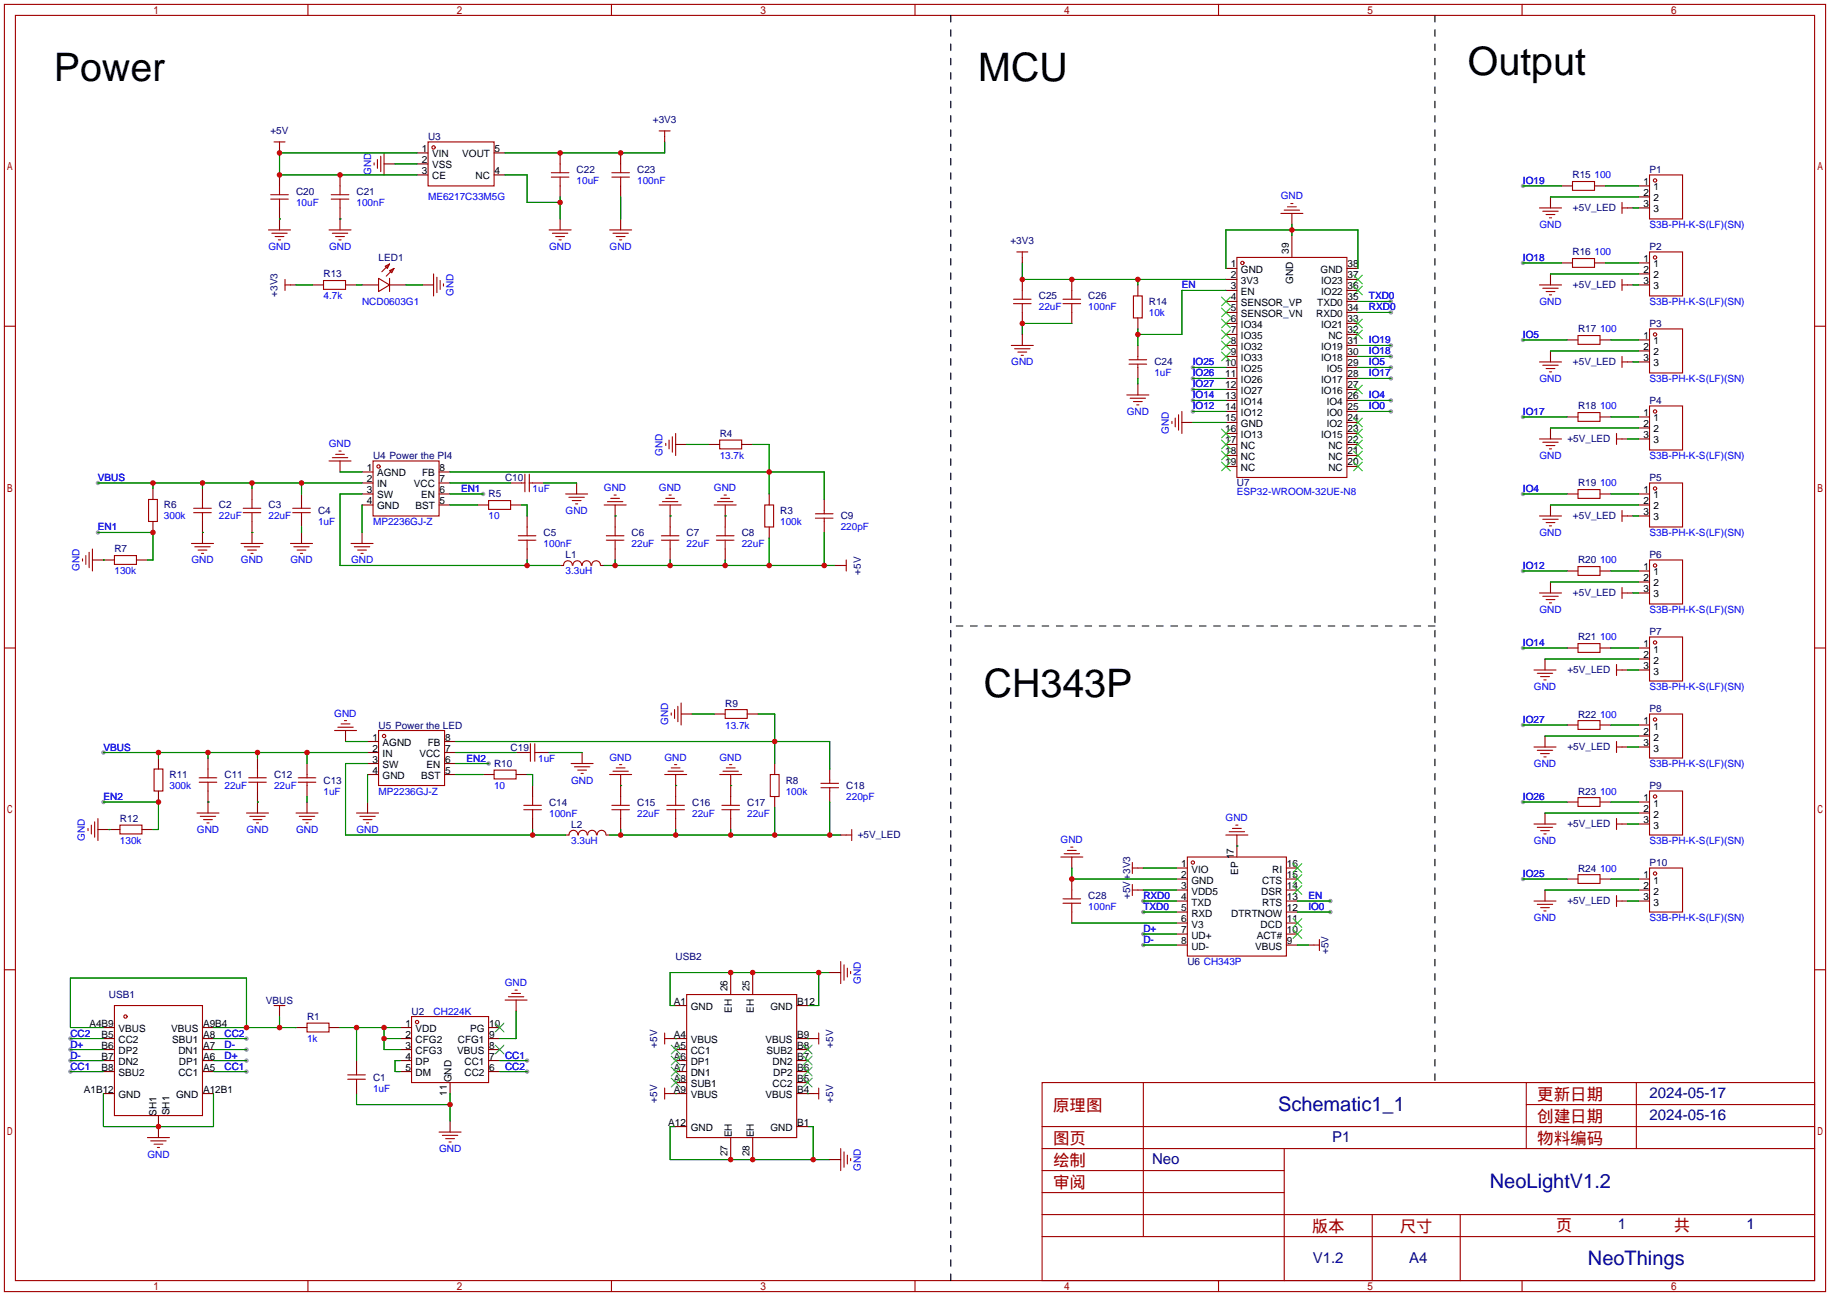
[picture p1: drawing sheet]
<svg xmlns="http://www.w3.org/2000/svg" width="422mm" height="299mm" viewBox="0 0 422 299" stroke-linecap="round" stroke-linejoin="round" font-family="sans-serif">
<g fill="#999">
<circle cx="56.9" cy="247.4" r=".51"/>
<circle cx="16.3" cy="239.8" r=".51"/>
<circle cx="16.3" cy="247.4" r=".51"/>
<circle cx="121.7" cy="244.9" r=".51"/>
<circle cx="121.7" cy="247.4" r=".51"/>
<circle cx="56.9" cy="239.8" r=".51"/>
<circle cx="22.6" cy="122.9" r=".51"/>
<circle cx="111.5" cy="114" r=".51"/>
<circle cx="22.6" cy="111.5" r=".51"/>
<circle cx="23.9" cy="185.2" r=".51"/>
<circle cx="112.8" cy="176.3" r=".51"/>
<circle cx="23.9" cy="173.7" r=".51"/>
<circle cx="351.5" cy="42.9" r=".51"/>
<circle cx="351.5" cy="60.7" r=".51"/>
<circle cx="351.5" cy="78.5" r=".51"/>
<circle cx="351.5" cy="96.3" r=".51"/>
<circle cx="351.5" cy="114" r=".51"/>
<circle cx="351.5" cy="131.8" r=".51"/>
<circle cx="351.5" cy="149.6" r=".51"/>
<circle cx="351.5" cy="167.4" r=".51"/>
<circle cx="351.5" cy="185.2" r=".51"/>
<circle cx="351.5" cy="202.9" r=".51"/>
<circle cx="56.9" cy="242.3" r=".51"/>
<circle cx="56.9" cy="244.9" r=".51"/>
<circle cx="16.3" cy="242.3" r=".51"/>
<circle cx="16.3" cy="244.9" r=".51"/>
<circle cx="263.9" cy="215.6" r=".51"/>
<circle cx="263.9" cy="218.2" r=".51"/>
<circle cx="263.9" cy="208" r=".51"/>
<circle cx="263.9" cy="210.6" r=".51"/>
<circle cx="307.1" cy="208" r=".51"/>
<circle cx="307.1" cy="210.6" r=".51"/>
<circle cx="321.1" cy="69.6" r=".51"/>
<circle cx="321.1" cy="72.1" r=".51"/>
<circle cx="275.3" cy="84.8" r=".51"/>
<circle cx="275.3" cy="87.4" r=".51"/>
<circle cx="275.3" cy="89.9" r=".51"/>
<circle cx="275.3" cy="92.5" r=".51"/>
<circle cx="275.3" cy="95" r=".51"/>
<circle cx="321.1" cy="82.3" r=".51"/>
<circle cx="321.1" cy="79.8" r=".51"/>
<circle cx="321.1" cy="84.8" r=".51"/>
<circle cx="321.1" cy="87.4" r=".51"/>
<circle cx="321.1" cy="92.5" r=".51"/>
<circle cx="321.1" cy="95" r=".51"/>
</g>
<g fill="none" stroke="#a10000" stroke-width=".25">
<path d="M1 1h420.4v297.2h-420.4zM3.6 3.6h415.2v292.1h-415.2zM71.1 1v2.6M141.1 1v2.6M211.2 1v2.6M281.3 1v2.6M351.3 1v2.6M63.2 32.8h2.6M64.5 32.8v1.2M86.4 37.6v.5M87.1 36.8v2.1M87.9 36.1v3.5"/>
<path d="M88.6 35.3v5.1M98.8 32.8h15.2v10.1h-15.2zM127.3 39.9h4M129.3 37.8v2.1M141.2 39.9h4.1M143.3 37.8v2.1M152.1 30.2h2.6M153.4 30.2v1.3M62 53.1h5.1M62.5 46h4M62.5 45h4M62.7 53.8h3.6"/>
<path d="M63.5 54.6h2M64.3 55.4h.5M64.5 42.9v2.1M64.5 46v2M75.9 53.1h5.1M76.5 46h4M76.5 45h4M76.7 53.8h3.6M77.5 54.6h2M78.2 55.4h.5M78.5 42.9v2.1M78.5 46v2"/>
<path d="M126.7 53.1h5.1M127.3 40.9h4M127.5 53.8h3.6M128.3 54.6h2M129 55.4h.5M129.3 40.9v2M140.7 53.1h5.1M141.2 40.9h4.1M141.5 53.8h3.5M142.2 54.6h2.1M143 55.4h.5M143.3 40.9v2"/>
<path d="M234.7 58.2h2.5M236 58.2v1.2M285.5 59.4h25.4v50.8h-25.4zM295.7 49.3h5M296.4 48.5h3.6M297.2 47.8h2M297.9 47h.5M355.3 48h5.1M356.1 48.8h3.6M356.9 49.5h2M357.6 50.3h.5M363 41.9h5v2h-5z"/>
<path d="M363 59.7h5v2h-5zM374.4 48h1.3M374.4 46.7v2.6M380.7 40.4h7.7v10.1h-7.7zM380.7 58.2h7.7v10.1h-7.7zM1 75.3h2.6M65.8 64.5v2.6M65.8 65.8h1.3M74.7 64.8h5.1v2h-5.1zM87.4 64.3l2.5 1.5-2.5 1.5zM88.9 61.5l1-.5-.5 1zM89.9 62.5l1-.5-.5 1z"/>
<path d="M89.9 61l-1.8 1.7M89.9 64.3v3M90.9 62l-1.7 1.8M100.1 63.2v5.1M100.8 64v3.6M101.6 64.8v2M102.4 65.5v.5M233.4 79.8h5.1M233.9 70.1h4.1M233.9 69.1h4.1M236 67.1v2M236 70.1v2"/>
<path d="M245.4 70.1h4M245.4 69.1h4M247.4 67.1v2M247.4 70.1v2M261.6 68.3h2.1v5.1h-2.1zM355.3 65.8h5.1M356.1 66.5h3.6M356.9 67.3h2M357.6 68.1h.5M364.2 77.5h5.1v2h-5.1zM374.4 65.8h1.3M374.4 64.5v2.6"/>
<path d="M380.7 75.9h7.7v10.2h-7.7zM418.8 75.3h2.6M234.2 80.5h3.5M234.9 81.3h2.1M235.7 82h.5M260.1 91.2h5.1M260.6 84.1h4.1M260.6 83.1h4.1M260.9 91.9h3.5M261.6 92.7h2.1M262.4 93.5h.5M262.6 82.3v.8"/>
<path d="M262.6 84.1v.7M270.5 97.3v.5M271.3 96.5v2.1M272 95.8v3.5M272.8 95v5.1M355.3 83.6h5.1M356.1 84.3h3.6M356.9 85.1h2M357.6 85.9h.5M364.2 95.2h5.1v2.1h-5.1zM374.4 83.6h1.3M374.4 82.3v2.5"/>
<path d="M380.7 93.7h7.7v10.2h-7.7zM34.3 115.3h2v5.1h-2zM44.7 118.4h4.1M44.7 117.3h4.1M46.7 115.3v2M46.7 118.4v2M56.1 118.4h4.1M56.1 117.3h4.1M58.2 115.3v2M58.2 118.4v2M67.6 118.4h4M67.6 117.3h4"/>
<path d="M69.6 116.6v.7M69.6 118.4v.7M75.9 106.4h5.1M76.7 105.7h3.6M77.5 104.9h2M78.2 104.1h.5M86.1 106.4h15.2v12.7h-15.2zM112.8 115.6h5.1v2h-5.1zM120.4 111.5h.8M121.2 109.5v4M122.2 109.5v4M122.2 111.5h.7"/>
<path d="M130.6 114h5M131.3 114.8h3.6M132.1 115.6h2M132.8 116.3h.5M139.4 116.6h5.1M140.2 115.8h3.6M141 115.1h2M141.7 114.3h.5M152.1 116.6h5.1M152.9 115.8h3.6M153.7 115.1h2M153.7 102.4v.5"/>
<path d="M154.4 114.3h.5M154.4 101.6v2M155.2 100.8v3.6M156 100.1v5.1M164.8 116.6h5.1M165.6 115.8h3.6M166.1 101.6h5.1v2h-5.1zM166.4 115.1h2M167.1 114.3h.5M176.5 116.6h2.1v5.1h-2.1zM188.2 119.6h4.1M188.2 118.6h4.1"/>
<path d="M190.2 117.9v.7M190.2 119.6v.8M355.3 101.3h5.1M355.3 119.1h5.1M356.1 102.1h3.6M356.1 119.9h3.6M356.9 102.9h2M357.6 103.6h.5M364.2 113h5.1v2.1h-5.1zM373.1 101.3h1.3M373.1 100.1v2.5M374.4 119.1h1.3"/>
<path d="M374.4 117.9v2.5M380.7 111.5h7.7v10.2h-7.7zM19 129v.5M19.8 128.3v2M20.6 127.5v3.6M21.3 126.7v5.1M26.4 128.3h5.1v2h-5.1zM44.2 125.5h5.1M45 126.2h3.5M45.7 127h2.1M46.5 127.8h.5M55.6 125.5h5.1"/>
<path d="M56.4 126.2h3.5M57.1 127h2.1M57.9 127.8h.5M67.1 125.5h5M67.8 126.2h3.6M68.6 127h2M69.3 127.8h.5M81 125.5h5.1M81.8 126.2h3.5M82.5 127h2.1M83.3 127.8h.5M119.6 124.7h4.1"/>
<path d="M119.6 123.7h4.1M121.7 121.7v2M121.7 124.7v2M130.1 130.5a1.01 1.01 0 0 1 1-1 1.01 1.01 0 0 1 1 1M132.2 130.5a1.01 1.01 0 0 1 1-1 1.01 1.01 0 0 1 1.1 1M134.4 130.5a1.01 1.01 0 0 1 1-1 1.01 1.01 0 0 1 1 1M136.6 130.5a1.01 1.01 0 0 1 1-1 1.01 1.01 0 0 1 1 1M140 124.7h4M140 123.7h4M142 121.7v2M142 124.7v2M152.7 124.7h4"/>
<path d="M152.7 123.7h4M154.7 121.7v2M154.7 124.7v2M165.4 124.7h4M165.4 123.7h4M167.4 121.7v2M167.4 124.7v2M194.1 130.6h1.2M195.3 129.3v2.5M355.3 136.9h5.1M356.1 137.7h3.6M356.9 120.6h2"/>
<path d="M356.9 138.4h2M357.6 121.4h.5M357.6 139.2h.5M364.2 130.8h5.1v2h-5.1zM374.4 136.9h1.3M374.4 135.6v2.6M380.7 129.3h7.7v10.1h-7.7zM1 149.6h2.6M354.1 154.7h5.1M354.8 155.4h3.6M355.6 156.2h2M356.4 157h.5"/>
<path d="M364.2 148.6h5.1v2h-5.1zM373.1 154.7h1.3M373.1 153.4v2.6M380.7 147.1h7.7v10.1h-7.7zM418.8 149.6h2.6M35.6 177.5h2v5.1h-2zM46 179.6h4M48 177.5v2.1M57.4 179.6h4.1M59.4 177.5v2.1M68.8 179.6h4.1M70.9 178.8v.8"/>
<path d="M77.2 168.7h5.1M78 167.9h3.5M78.7 167.1h2.1M79.5 166.4h.5M87.4 168.7h15.2v12.7h-15.2zM114 177.8h5.1v2h-5.1zM121.7 173.7h.7M122.4 171.7v4.1M123.4 171.7v4.1M123.4 173.7h.8M131.8 176.3h5.1M132.6 177h3.5"/>
<path d="M133.3 177.8h2.1M134.1 178.6h.5M140.7 178.8h5.1M141.5 178.1h3.5M142.2 177.3h2.1M143 176.5h.5M153.4 178.8h5.1M154.2 178.1h3.5M154.9 177.3h2.1M154.9 164.6v.5M155.7 176.5h.5M155.7 163.8v2.1"/>
<path d="M156.5 163.1v3.5M157.2 162.3v5.1M166.1 178.8h5.1M166.9 178.1h3.5M167.4 163.8h5.1v2.1h-5.1zM167.6 177.3h2.1M168.4 176.5h.5M177.8 178.8h2v5.1h-2zM354.1 172.5h5.1M354.8 173.2h3.6M355.6 174h2M356.4 174.8h.5"/>
<path d="M364.2 166.4h5.1v2h-5.1zM373.1 172.5h1.3M373.1 171.2v2.5M380.7 164.8h7.7v10.2h-7.7zM20.3 191.3v.5M21.1 190.5v2M21.8 189.7v3.6M22.6 189v5.1M27.7 190.5h5.1v2h-5.1zM45.5 187.7h5M46 180.6h4M46.2 188.5h3.6"/>
<path d="M47 189.2h2M47.8 190h.5M48 180.6v2M56.9 187.7h5.1M57.4 180.6h4.1M57.7 188.5h3.5M58.4 189.2h2.1M59.2 190h.5M59.4 180.6v2M68.3 187.7h5.1M68.8 180.6h4.1M69.1 188.5h3.5"/>
<path d="M69.8 189.2h2.1M70.6 190h.5M70.9 180.6v.8M82.3 187.7h5.1M83.1 188.5h3.5M83.8 189.2h2.1M84.6 190h.5M120.9 186.9h4.1M120.9 185.9h4.1M122.9 183.9v2M122.9 186.9v2.1M131.3 192.8a1.01 1.01 0 0 1 1.1-1.1 1.01 1.01 0 0 1 1 1.1"/>
<path d="M133.5 192.8a1.01 1.01 0 0 1 1-1.1 1.01 1.01 0 0 1 1 1.1M135.7 192.8a1.01 1.01 0 0 1 1-1.1 1.01 1.01 0 0 1 1 1.1M137.8 192.8a1.01 1.01 0 0 1 1.1-1.1 1.01 1.01 0 0 1 1 1.1M141.2 186.9h4.1M141.2 185.9h4.1M143.3 183.9v2M143.3 186.9v2.1M153.9 186.9h4.1M153.9 185.9h4.1M156 183.9v2M156 186.9v2.1M166.6 186.9h4.1"/>
<path d="M166.6 185.9h4.1M168.7 183.9v2M168.7 186.9v2.1M189.5 181.9h4M189.5 180.8h4M191.5 180.1v.7M191.5 181.9v.7M195.3 192.8h1.3M196.6 191.5v2.6M244.9 197.9h5M245.6 197.1h3.6M246.4 196.3h2"/>
<path d="M247.1 195.6h.5M261.4 199.1v2.6M274.1 197.9h22.8v22.8h-22.8zM283 192.8h5M283.7 192h3.6M284.5 191.3h2M285.2 190.5h.6M354.1 190.2h5.1M354.8 191h3.6M355.6 191.8h2M356.4 192.5h.5M364.2 184.1h5.1v2.1h-5.1z"/>
<path d="M373.1 190.2h1.3M373.1 189v2.5M380.7 182.6h7.7v10.2h-7.7zM245.4 208.5h4M245.4 207.5h4M247.4 205.5v2M247.4 208.5v2.1M261.4 204.2v2.6M261.4 205.5h1.2M261.4 200.4h1.2M303.3 218.2h1.2M304.5 216.9v2.6"/>
<path d="M354.1 208h5.1M354.8 208.8h3.6M355.6 209.5h2M356.4 210.3h.5M364.2 201.9h5.1v2.1h-5.1zM373.1 208h1.3M373.1 206.8v2.5M380.7 200.4h7.7v10.2h-7.7zM1 223.9h2.6M26.4 232.2h20.3v25.4h-20.3zM63.2 232.2h2.6M64.5 232.2v1.2"/>
<path d="M70.9 236.2h5v2.1h-5zM95 234.7h17.8v15.2h-17.8zM116.6 230.9h5.1M117.3 230.1h3.6M118.1 229.4h2M118.9 228.6h.5M153.4 238.5v2.5M153.4 239.8h1.3M158.5 229.6h25.4v33h-25.4zM187.7 239.8h1.3M189 238.5v2.5M194.1 222v5.1"/>
<path d="M194.8 222.8v3.5M195.6 223.5v2.1M196.3 224.3v.5M418.8 223.9h2.6M80.3 248.2h4M80.3 249.2h4M82.3 247.4v.8M82.3 249.2v.7M153.4 251.2v2.5M153.4 252.5h1.3M187.7 252.5h1.3M189 251.2v2.5"/>
<path d="M240.5 249.9h178.3v45.8h-178.3zM263.9 249.9v35.6M352.3 249.9v15.3M352.3 255h66.5M377.7 249.9v15.3M34 262.6h5.1M34.8 263.4h3.6M35.6 264.2h2M36.3 264.9h.5M101.3 261.4h5.1M102.1 262.1h3.6M102.9 262.9h2"/>
<path d="M103.6 263.7h.5M194.1 265.2v5.1M194.8 265.9v3.6M195.6 266.7v2M196.3 267.5v.5M240.5 270.3h55.9M240.5 265.2h178.3M240.5 275.3h55.9M240.5 260.1h178.3M296.4 265.2v30.5M71.1 295.7v2.5M141.1 295.7v2.5"/>
<path d="M211.2 295.7v2.5M240.5 285.5h178.3M240.5 280.4h178.3M281.3 295.7v2.5M316.7 280.4v15.3M337.1 280.4v15.3M351.3 295.7v2.5"/>
<circle cx="100.1" cy="34" r=".38"/>
<circle cx="382" cy="59.4" r=".38"/>
<circle cx="382" cy="41.7" r=".38"/>
<circle cx="286.8" cy="60.7" r=".38"/>
<circle cx="382" cy="77.2" r=".38"/>
<circle cx="382" cy="95" r=".38"/>
<circle cx="87.4" cy="107.7" r=".38"/>
<circle cx="382" cy="112.8" r=".38"/>
<circle cx="382" cy="130.6" r=".38"/>
<circle cx="382" cy="148.3" r=".38"/>
<circle cx="88.6" cy="169.9" r=".38"/>
<circle cx="382" cy="166.1" r=".38"/>
<circle cx="275.3" cy="199.1" r=".38"/>
<circle cx="382" cy="183.9" r=".38"/>
<circle cx="382" cy="201.7" r=".38"/>
<circle cx="29" cy="234.7" r=".38"/>
<circle cx="96.3" cy="236" r=".38"/>
</g>
<g fill="none" stroke="#870000" stroke-width=".25">
<path d="M64.5 34v1.3M88.6 37.8h2.6M96.3 35.3h2.5M96.3 37.8h2.5M114 35.3h2.6M129.3 35.3v2.5M143.3 35.3v2.5M153.4 31.5v1.3M64.5 40.4v2.5M64.5 48v5.1M78.5 40.4v2.5M78.5 48v5.1"/>
<path d="M96.3 40.4h2.5M114 40.4h2.6M129.3 42.9v2.6M129.3 50.5v2.6M143.3 42.9v2.6M143.3 50.5v2.6M236 59.4v1.3M298.2 49.3v2.5M298.2 54.4v5M357.9 45.5v2.5M360.4 42.9h2.6M368 42.9h2.6"/>
<path d="M375.7 48h1.2M378.2 42.9h2.5M378.2 45.5h2.5M378.2 48h2.5M67.1 65.8h1.2M72.1 65.8h2.6M79.8 65.8h2.5M83.6 65.8h3.8M89.9 65.8h3.8M97.5 65.8h2.6M236 64.5v2.6M236 72.1v2.6"/>
<path d="M236 77.2v2.6M247.4 64.5v2.6M247.4 72.1v2.6M262.6 65.8v2.5M262.6 73.4v2.5M262.6 79.8v2.5M283 62h2.5M283 64.5h2.5M283 67.1h2.5M283 69.6h2.5M283 72.1h2.5M283 74.7h2.5"/>
<path d="M283 77.2h2.5M283 79.8h2.5M310.9 62h2.5M310.9 64.5h2.5M310.9 67.1h2.5M310.9 69.6h2.5M310.9 72.1h2.5M310.9 74.7h2.5M310.9 77.2h2.5M310.9 79.8h2.5M357.9 63.2v2.6M360.4 60.7h2.6"/>
<path d="M361.7 78.5h2.5M368 60.7h2.6M369.3 78.5h2.6M375.7 65.8h1.2M378.2 65.8h2.5M378.2 60.7h2.5M378.2 63.2h2.5M378.2 78.5h2.5M262.6 84.8v2.6M262.6 88.6v2.6M272.8 97.5h2.5M283 82.3h2.5"/>
<path d="M283 84.8h2.5M283 87.4h2.5M283 89.9h2.5M283 92.5h2.5M283 95h2.5M283 97.5h2.5M310.9 82.3h2.5M310.9 84.8h2.5M310.9 87.4h2.5M310.9 89.9h2.5M310.9 92.5h2.5M310.9 95h2.5"/>
<path d="M310.9 97.5h2.5M357.9 81v2.6M357.9 98.8v2.5M361.7 96.3h2.5M369.3 96.3h2.6M375.7 83.6h1.2M378.2 81h2.5M378.2 83.6h2.5M378.2 96.3h2.5M378.2 98.8h2.5M35.3 112.8v2.5M46.7 112.8v2.5"/>
<path d="M58.2 112.8v2.5M69.6 114v2.6M69.6 119.1v2.6M78.5 106.4v2.6M83.6 109h2.5M83.6 111.5h2.5M83.6 114h2.5M83.6 116.6h2.5M101.3 109h2.6M101.3 111.5h2.6M101.3 114h2.6M101.3 116.6h2.6"/>
<path d="M110.2 116.6h2.6M117.9 111.5h2.5M117.9 116.6h2.5M121.7 119.1v2.6M122.9 111.5h2.6M133.1 111.5v2.5M142 116.6v5.1M154.7 116.6v5.1M156 102.6h2.5M163.6 102.6h2.5M167.4 116.6v5.1M171.2 102.6h2.5"/>
<path d="M177.5 114v2.6M190.2 115.3v2.6M283 102.6h2.5M283 100.1h2.5M283 105.2h2.5M283 107.7h2.5M310.9 102.6h2.5M310.9 100.1h2.5M310.9 105.2h2.5M310.9 107.7h2.5M357.9 116.6v2.5M361.7 114h2.5"/>
<path d="M369.3 114h2.6M374.4 101.3h1.3M375.7 119.1h1.2M378.2 114h2.5M378.2 116.6h2.5M378.2 101.3h2.5M378.2 119.1h2.5M21.3 129.3h5.1M31.5 129.3h2.5M35.3 120.4v2.5M46.7 120.4v5.1M58.2 120.4v5.1"/>
<path d="M69.6 122.9v2.6M83.6 122.9v2.6M121.7 126.7v2.6M129.3 130.6h.7M138.7 130.6h.7M142 126.7v2.6M154.7 126.7v2.6M167.4 126.7v2.6M177.5 121.7v2.5M190.2 120.4v2.5M192.8 130.6h1.3M357.9 134.4v2.5"/>
<path d="M361.7 131.8h2.5M369.3 131.8h2.6M375.7 136.9h1.2M378.2 131.8h2.5M378.2 134.4h2.5M378.2 136.9h2.5M356.6 152.1v2.6M361.7 149.6h2.5M369.3 149.6h2.6M374.4 154.7h1.3M378.2 149.6h2.5M378.2 152.1h2.5"/>
<path d="M378.2 154.7h2.5M36.6 175v2.5M48 175v2.5M59.4 175v2.5M70.9 176.3v2.5M79.8 168.7v2.5M84.8 171.2h2.6M84.8 173.7h2.6M84.8 176.3h2.6M84.8 178.8h2.6M102.6 171.2h2.6M102.6 173.7h2.6"/>
<path d="M102.6 176.3h2.6M102.6 178.8h2.6M111.5 178.8h2.5M119.1 173.7h2.6M119.1 178.8h2.6M124.2 173.7h2.5M134.4 173.7v2.6M143.3 178.8v5.1M156 178.8v5.1M157.2 164.8h2.6M164.8 164.8h2.6M168.7 178.8v5.1"/>
<path d="M172.5 164.8h2.5M178.8 176.3v2.5M191.5 177.5v2.6M356.6 169.9v2.6M361.7 167.4h2.5M369.3 167.4h2.6M374.4 172.5h1.3M378.2 167.4h2.5M378.2 169.9h2.5M378.2 172.5h2.5M22.6 191.5h5.1M32.8 191.5h2.5"/>
<path d="M36.6 182.6v2.6M48 182.6v5.1M59.4 182.6v5.1M70.9 181.4v2.5M70.9 185.2v2.5M84.8 185.2v2.5M122.9 181.4v2.5M122.9 189v2.5M130.6 192.8h.7M140 192.8h.7M143.3 189v2.5M156 189v2.5"/>
<path d="M168.7 189v2.5M178.8 183.9v2.5M191.5 182.6v2.6M194.1 192.8h1.2M247.4 197.9v2.5M285.5 192.8v5.1M356.6 187.7v2.5M361.7 185.2h2.5M369.3 185.2h2.6M374.4 190.2h1.3M378.2 185.2h2.5M378.2 187.7h2.5"/>
<path d="M378.2 190.2h2.5M247.4 202.9v2.6M247.4 210.6v2.5M262.6 205.5h1.3M262.6 200.4h1.3M271.5 202.9h2.6M271.5 205.5h2.6M271.5 208h2.6M271.5 200.4h2.6M271.5 210.6h2.6M271.5 213.1h2.6M271.5 215.6h2.6"/>
<path d="M271.5 218.2h2.6M296.9 202.9h2.6M296.9 205.5h2.6M296.9 208h2.6M296.9 200.4h2.6M296.9 210.6h2.6M296.9 213.1h2.6M296.9 215.6h2.6M296.9 218.2h2.6M302 218.2h1.3M356.6 205.5v2.5M361.7 202.9h2.5"/>
<path d="M369.3 202.9h2.6M374.4 208h1.3M378.2 202.9h2.5M378.2 205.5h2.5M378.2 208h2.5M23.9 237.2h2.5M23.9 239.8h2.5M46.7 237.2h2.6M46.7 239.8h2.6M64.5 233.4v1.3M68.3 237.2h2.6M75.9 237.2h2.6"/>
<path d="M92.5 237.2h2.5M92.5 239.8h2.5M112.8 237.2h2.5M112.8 239.8h2.5M119.1 230.9v2.5M154.7 239.8h3.8M156 232.2h2.5M168.7 224.5v5.1M173.7 224.5v5.1M183.9 239.8h3.8M183.9 232.2h2.5M191.5 224.5h2.6"/>
<path d="M23.9 242.3h2.5M23.9 244.9h2.5M23.9 247.4h2.5M23.9 252.5h2.5M36.6 257.6v5M46.7 242.3h2.6M46.7 244.9h2.6M46.7 247.4h2.6M46.7 252.5h2.6M82.3 244.9v2.5M82.3 249.9v2.6M92.5 242.3h2.5"/>
<path d="M92.5 244.9h2.5M92.5 247.4h2.5M103.9 249.9v2.6M103.9 258.8v2.6M112.8 242.3h2.5M112.8 244.9h2.5M112.8 247.4h2.5M154.7 252.5h3.8M156 242.3h2.5M156 244.9h2.5M156 247.4h2.5M156 249.9h2.5"/>
<path d="M183.9 242.3h2.5M183.9 244.9h2.5M183.9 247.4h2.5M183.9 252.5h3.8M183.9 249.9h2.5M156 260.1h2.5M168.7 262.6v5.1M173.7 262.6v5.1M183.9 260.1h2.5M191.5 267.7h2.6"/>
</g>
<g fill="none" stroke="#3c3" stroke-width=".25">
<path d="M281.9 78.7l2.1 2.1M281.9 76.2l2.1 2M281.9 73.7l2.1 2M281.9 71.1l2.1 2.1M281.9 68.6l2.1 2M284 78.7l-2.1 2.1M284 76.2l-2.1 2M284 73.7l-2.1 2M284 71.1l-2.1 2.1M284 68.6l-2.1 2M312.4 63.5l2.1 2M312.4 66l2.1 2.1"/>
<path d="M312.4 73.7l2.1 2M312.4 76.2l2.1 2M314.5 63.5l-2.1 2M314.5 66l-2.1 2.1M314.5 73.7l-2.1 2M314.5 76.2l-2.1 2M281.9 99.1l2.1 2M281.9 81.3l2.1 2M284 99.1l-2.1 2M284 81.3l-2.1 2M312.4 88.9l2.1 2M312.4 96.5l2.1 2.1"/>
<path d="M312.4 99.1l2.1 2M314.5 88.9l-2.1 2M314.5 96.5l-2.1 2.1M314.5 99.1l-2.1 2M281.9 106.7l2.1 2M281.9 104.1l2.1 2.1M281.9 101.6l2.1 2M284 104.1l-2.1 2.1M284 106.7l-2.1 2M284 101.6l-2.1 2M312.4 101.6l2.1 2M312.4 104.1l2.1 2.1"/>
<path d="M312.4 106.7l2.1 2M314.5 101.6l-2.1 2M314.5 104.1l-2.1 2.1M314.5 106.7l-2.1 2M298.4 199.4l2.1 2M300.5 199.4l-2.1 2M298.4 214.6l2.1 2.1M298.4 212.1l2.1 2M298.4 204.5l2.1 2M298.4 201.9l2.1 2.1M300.5 214.6l-2.1 2.1M300.5 212.1l-2.1 2"/>
<path d="M300.5 204.5l-2.1 2M300.5 201.9l-2.1 2.1M114.3 236.2l2 2.1M116.3 236.2l-2 2.1M114.3 241.3l2 2M116.3 241.3l-2 2M154.9 241.3l2.1 2M154.9 243.8l2.1 2.1M154.9 246.4l2.1 2M154.9 248.9l2.1 2.1M157 241.3l-2.1 2M157 243.8l-2.1 2.1"/>
<path d="M157 246.4l-2.1 2M157 248.9l-2.1 2.1M185.4 248.9l2.1 2.1M185.4 246.4l2.1 2M185.4 243.8l2.1 2.1M185.4 241.3l2.1 2M187.5 248.9l-2.1 2.1M187.5 246.4l-2.1 2M187.5 243.8l-2.1 2.1M187.5 241.3l-2.1 2"/>
</g>
<g fill="none" stroke="#008700" stroke-width=".25">
<path d="M91.2 37.8h5.1M96.3 35.3h-31.8v5.1h31.8M153.4 32.8v2.5h-36.8M64.5 50.5h.1M78.5 50.5h.1M116.6 40.4h5.1v6.3h7.6M129.3 45.5v5M143.3 45.5v5M298.2 51.8v2.6M351.5 42.9h8.9M357.9 45.5h20.3M370.6 42.9h7.6"/>
<path d="M376.9 48h1.3M68.3 65.8h3.8M82.3 65.8h1.3M93.7 65.8h3.8M236 60.7v3.8h47M247.4 74.7h-11.4v2.5M262.6 64.5v1.3M262.6 75.9v3.9M283 67.1h-10.2v10.1h-10.2M283 62v-8.9h30.4v8.9M313.4 69.6h7.7M313.4 72.1h7.7"/>
<path d="M313.4 79.8h7.7M351.5 60.7h8.9M351.5 78.5h10.2M357.9 63.2h20.3M370.6 60.7h7.6M371.9 78.5h6.3M376.9 65.8h1.3M262.6 87.4v1.2M275.3 84.8h7.7M275.3 87.4h7.7M275.3 89.9h7.7M275.3 92.5h7.7"/>
<path d="M275.3 95h7.7M275.3 97.5h7.7M313.4 84.8h7.7M313.4 87.4h7.7M313.4 92.5h7.7M313.4 95h7.7M313.4 82.3h7.7M351.5 96.3h10.2M357.9 81h20.3M357.9 98.8h20.3M371.9 96.3h6.3M376.9 83.6h1.3"/>
<path d="M22.6 111.5h61M35.3 111.5v1.3M46.7 111.5v1.3M58.2 111.5v1.3M69.6 111.5v2.5M78.5 109h5.1M83.6 114h-5.1v16.6h50.8M83.6 116.6v6.3M103.9 114h7.6M103.9 111.5h14M103.9 109h86.3v6.3M103.9 116.6h6.3"/>
<path d="M120.4 116.6h1.3v2.5M125.5 111.5h7.6M142 119.1h.1M154.7 119.1h.1M158.5 102.6h5.1M167.4 119.1h.1M173.7 102.6h3.8v11.4M351.5 114h10.2M357.9 116.6h20.3M371.9 114h6.3M375.7 101.3h2.5M376.9 119.1h1.3"/>
<path d="M22.6 122.9h12.7v6.4h-1.3M23.9 129.3h.1M46.7 122.9h.1M58.2 122.9h.1M69.6 121.7v1.2M121.7 129.3v1.3M139.4 130.6h53.4M142 129.3v1.3M154.7 129.3v1.3M167.4 129.3v1.3M177.5 124.2v6.4M190.2 122.9v7.7"/>
<path d="M351.5 131.8h10.2M357.9 134.4h20.3M371.9 131.8h6.3M376.9 136.9h1.3M351.5 149.6h10.2M356.6 152.1h21.6M371.9 149.6h6.3M375.7 154.7h2.5M23.9 173.7h60.9M36.6 173.7v1.3M48 173.7v1.3M59.4 173.7v1.3"/>
<path d="M70.9 173.7v2.6M79.8 171.2h5M84.8 176.3h-5v16.5h50.8M84.8 178.8v6.4M105.2 176.3h7.6M105.2 173.7h13.9M105.2 171.2h86.3v6.3M105.2 178.8h6.3M121.7 178.8h1.2v2.6M126.7 173.7h7.7M159.8 164.8h5M175 164.8h3.8v11.5"/>
<path d="M351.5 167.4h10.2M356.6 169.9h21.6M371.9 167.4h6.3M375.7 172.5h2.5M23.9 185.2h12.7v6.3h-1.3M25.1 191.5h.1M48 185.2h.1M59.4 185.2h.1M70.9 183.9v1.3M122.9 191.5v1.3M140.7 192.8h53.4M143.3 181.4h.1"/>
<path d="M143.3 191.5v1.3M156 181.4h.1M156 191.5v1.3M168.7 181.4h.1M168.7 191.5v1.3M178.8 186.4v6.4M191.5 185.2v7.6M285.5 195.3h.1M351.5 185.2h10.2M356.6 187.7h21.6M371.9 185.2h6.3M375.7 190.2h2.5"/>
<path d="M247.4 200.4v2.5h24.1M247.4 213.1h24.1M263.9 215.6h7.6M263.9 218.2h7.6M263.9 208h7.6M263.9 210.6h7.6M263.9 205.5h7.6M263.9 200.4h7.6M299.5 218.2h2.5M299.5 208h7.6M299.5 210.6h7.6M351.5 202.9h10.2"/>
<path d="M356.6 205.5h21.6M371.9 202.9h6.3M375.7 208h2.5M16.3 239.8h7.6M23.9 237.2h-7.6v-11.4h40.6v11.4M49.3 239.8h7.6M49.3 237.2h19M64.5 234.7v2.5M78.5 237.2h14M82.3 237.2v7.7M88.6 239.8h3.9M88.6 237.2v5.1h3.9"/>
<path d="M119.1 233.4v6.4h-3.8M156 239.8h.1M186.4 239.8h.1M189 224.5v7.7h-2.6M191.5 224.5h-36.8v7.7h1.3M16.3 247.4h7.6M16.3 244.9h7.6M16.3 242.3h7.6M23.9 252.5v7.6h25.4v-7.6M49.3 247.4h7.6M49.3 244.9h7.6M49.3 242.3h7.6"/>
<path d="M82.3 252.5v2.5h21.6M92.5 244.9h-1.3v2.5h1.3M103.9 252.5v6.3M115.3 247.4h6.4M115.3 244.9h6.4M156 252.5h.1M186.4 252.5h.1M156 260.1h-1.3v7.6h36.8M186.4 260.1h1.3v7.6"/>
</g>
<path d="M219.5 3.6v292.1M331.2 3.6v246.3M220.7 144.5h111.8" fill="none" stroke="#000" stroke-width=".25" stroke-dasharray="1.5 1.8"/>
<g fill="#c00">
<circle cx="36.6" cy="260.1" r=".63"/>
<circle cx="103.9" cy="255" r=".63"/>
<circle cx="56.9" cy="237.2" r=".63"/>
<circle cx="64.5" cy="237.2" r=".63"/>
<circle cx="88.6" cy="239.8" r=".63"/>
<circle cx="88.6" cy="237.2" r=".63"/>
<circle cx="82.3" cy="237.2" r=".63"/>
<circle cx="35.3" cy="122.9" r=".63"/>
<circle cx="35.3" cy="111.5" r=".63"/>
<circle cx="46.7" cy="111.5" r=".63"/>
<circle cx="58.2" cy="111.5" r=".63"/>
<circle cx="69.6" cy="111.5" r=".63"/>
<circle cx="121.7" cy="130.6" r=".63"/>
<circle cx="36.6" cy="185.2" r=".63"/>
<circle cx="36.6" cy="173.7" r=".63"/>
<circle cx="48" cy="173.7" r=".63"/>
<circle cx="59.4" cy="173.7" r=".63"/>
<circle cx="70.9" cy="173.7" r=".63"/>
<circle cx="122.9" cy="192.8" r=".63"/>
<circle cx="173.7" cy="267.7" r=".63"/>
<circle cx="168.7" cy="267.7" r=".63"/>
<circle cx="187.7" cy="267.7" r=".63"/>
<circle cx="173.7" cy="224.5" r=".63"/>
<circle cx="189" cy="224.5" r=".63"/>
<circle cx="168.7" cy="224.5" r=".63"/>
<circle cx="64.5" cy="35.3" r=".63"/>
<circle cx="64.5" cy="40.4" r=".63"/>
<circle cx="78.5" cy="40.4" r=".63"/>
<circle cx="129.3" cy="35.3" r=".63"/>
<circle cx="143.3" cy="35.3" r=".63"/>
<circle cx="129.3" cy="46.7" r=".63"/>
<circle cx="262.6" cy="64.5" r=".63"/>
<circle cx="236" cy="64.5" r=".63"/>
<circle cx="247.4" cy="64.5" r=".63"/>
<circle cx="236" cy="74.7" r=".63"/>
<circle cx="177.5" cy="109" r=".63"/>
<circle cx="190.2" cy="130.6" r=".63"/>
<circle cx="177.5" cy="130.6" r=".63"/>
<circle cx="142" cy="130.6" r=".63"/>
<circle cx="154.7" cy="130.6" r=".63"/>
<circle cx="167.4" cy="130.6" r=".63"/>
<circle cx="178.8" cy="171.2" r=".63"/>
<circle cx="191.5" cy="192.8" r=".63"/>
<circle cx="178.8" cy="192.8" r=".63"/>
<circle cx="143.3" cy="192.8" r=".63"/>
<circle cx="156" cy="192.8" r=".63"/>
<circle cx="168.7" cy="192.8" r=".63"/>
<circle cx="247.4" cy="202.9" r=".63"/>
<circle cx="262.6" cy="77.2" r=".63"/>
<circle cx="298.2" cy="53.1" r=".63"/>
</g>
<g font-size="9.1">
<text x="338.8" y="17.3">Output</text>
<text x="12.4" y="18.6">Power</text>
<text x="225.8" y="18.6">MCU</text>
<text x="227.1" y="160.9">CH343P</text>
</g>
<g font-size="4.6" fill="#000080">
<text x="295" y="256.4">Schematic1_1</text>
<text x="343.9" y="274.2">NeoLightV1.2</text>
<text x="366.5" y="292">NeoThings</text>
</g>
<g font-size="3.8" fill="#a00000">
<text x="243.1" y="256.5">原理图</text>
<text x="354.8" y="254">更新日期</text>
<text x="354.8" y="259.1">创建日期</text>
<text x="243.1" y="269.2">绘制</text>
<text x="243.1" y="264.2">图页</text>
<text x="354.8" y="264.2">物料编码</text>
<text x="243.1" y="274.3">审阅</text>
<text x="302.8" y="284.5">版本</text>
<text x="323.1" y="284.5">尺寸</text>
<text x="359.2" y="284.2">页</text>
<text x="386.3" y="284.2">共</text>
</g>
<g font-size="3.5" fill="#000080">
<text x="380.7" y="253.5">2024-05-17</text>
<text x="307.5" y="263.7">P1</text>
<text x="380.7" y="258.6">2024-05-16</text>
<text x="265.9" y="268.8">Neo</text>
<text x="373.4" y="283.7">1</text>
<text x="403.2" y="283.7">1</text>
<text x="303" y="291.6">V1.2</text>
<text x="325.3" y="291.6">A4</text>
</g>
<g font-size="2.3" fill="#000080">
<text x="150.7" y="28.4">+3V3</text>
<text x="62.4" y="30.9">+5V</text>
<text x="98.8" y="32.3">U3</text>
<text x="133.1" y="39.9">C22</text>
<text x="147.1" y="39.9">C23</text>
<text x="363" y="41.2">R15</text>
<text x="380.7" y="39.9">P1</text>
<text x="68.3" y="45">C20</text>
<text x="82.3" y="45">C21</text>
<text x="363.1" y="48.7">+5V_LED</text>
<text x="233.2" y="56.3">+3V3</text>
<text x="363" y="59">R16</text>
<text x="380.7" y="57.7">P2</text>
<text x="74.7" y="64.1">R13</text>
<text x="87.4" y="60.2">LED1</text>
<text x="64.1" y="68.5" transform="rotate(-90 64.1 68.5)">+3V3</text>
<text x="239.8" y="69.1">C25</text>
<text x="251.2" y="69.1">C26</text>
<text x="265.2" y="70.4">R14</text>
<text x="363.1" y="66.5">+5V_LED</text>
<text x="364.2" y="76.8">R17</text>
<text x="380.7" y="75.5">P3</text>
<text x="266.4" y="84.4">C24</text>
<text x="363.1" y="84.3">+5V_LED</text>
<text x="364.2" y="94.5">R18</text>
<text x="380.7" y="93.3">P4</text>
<text x="166.1" y="100.9">R4</text>
<text x="86.1" y="106">U4 Power the PI4</text>
<text x="361.8" y="102">+5V_LED</text>
<text x="116.6" y="111">C10</text>
<text x="285.5" y="112.3">U7</text>
<text x="364.2" y="112.3">R19</text>
<text x="380.7" y="111">P5</text>
<text x="37.8" y="117.4">R6</text>
<text x="50.5" y="117.4">C2</text>
<text x="62" y="117.4">C3</text>
<text x="73.4" y="118.7">C4</text>
<text x="112.8" y="114.9">R5</text>
<text x="180.1" y="118.7">R3</text>
<text x="194.1" y="119.9">C9</text>
<text x="363.1" y="119.8">+5V_LED</text>
<text x="125.5" y="123.7">C5</text>
<text x="145.8" y="123.7">C6</text>
<text x="158.5" y="123.7">C7</text>
<text x="171.2" y="123.7">C8</text>
<text x="26.4" y="127.6">R7</text>
<text x="130.6" y="128.8">L1</text>
<text x="364.2" y="130.1">R20</text>
<text x="380.7" y="128.8">P6</text>
<text x="198.7" y="132.6" transform="rotate(-90 198.7 132.6)">+5V</text>
<text x="363.1" y="137.6">+5V_LED</text>
<text x="364.2" y="147.9">R21</text>
<text x="380.7" y="146.6">P7</text>
<text x="361.8" y="155.4">+5V_LED</text>
<text x="167.4" y="163.1">R9</text>
<text x="364.2" y="165.7">R22</text>
<text x="380.7" y="164.4">P8</text>
<text x="87.4" y="168.2">U5 Power the LED</text>
<text x="117.9" y="173.3">C19</text>
<text x="361.8" y="173.2">+5V_LED</text>
<text x="39.1" y="179.6">R11</text>
<text x="51.8" y="179.6">C11</text>
<text x="63.2" y="179.6">C12</text>
<text x="114" y="177.1">R10</text>
<text x="74.7" y="180.9">C13</text>
<text x="126.7" y="186">C14</text>
<text x="147.1" y="186">C15</text>
<text x="159.8" y="186">C16</text>
<text x="172.5" y="186">C17</text>
<text x="181.4" y="180.9">R8</text>
<text x="195.3" y="182.2">C18</text>
<text x="364.2" y="183.4">R23</text>
<text x="380.7" y="182.2">P9</text>
<text x="27.7" y="189.8">R12</text>
<text x="131.8" y="191.1">L2</text>
<text x="361.8" y="190.9">+5V_LED</text>
<text x="198" y="193.5">+5V_LED</text>
<text x="364.2" y="201.2">R24</text>
<text x="380.7" y="199.9">P10</text>
<text x="251.2" y="207.6">C28</text>
<text x="260.9" y="207.6" transform="rotate(-90 260.9 207.6)">+5V+3V3</text>
<text x="361.8" y="208.7">+5V_LED</text>
<text x="156" y="221.5">USB2</text>
<text x="306.6" y="220.3" transform="rotate(-90 306.6 220.3)">+5V</text>
<text x="274.1" y="222.8">U6 CH343P</text>
<text x="25.1" y="230.4">USB1</text>
<text x="61.4" y="231.7">VBUS</text>
<text x="70.9" y="235.5">R1</text>
<text x="95" y="234.2">U2</text>
<text x="151.7" y="241.9" transform="rotate(-90 151.7 241.9)">+5V</text>
<text x="192.3" y="241.9" transform="rotate(-90 192.3 241.9)">+5V</text>
<text x="86.1" y="249.5">C1</text>
<text x="151.7" y="254.6" transform="rotate(-90 151.7 254.6)">+5V</text>
<text x="192.3" y="254.6" transform="rotate(-90 192.3 254.6)">+5V</text>
</g>
<g font-size="2.3">
<text x="97.4" y="35.1">1</text>
<text x="114.2" y="35.1">5</text>
<text x="97.4" y="37.6">2</text>
<text x="97.4" y="40.2">3</text>
<text x="99.7" y="36.3">VIN</text>
<text x="99.7" y="38.9">VSS</text>
<text x="99.7" y="41.4">CE</text>
<text x="106.7" y="36.3">VOUT</text>
<text x="109.8" y="41.4">NC</text>
<text x="114.2" y="40.2">4</text>
<text x="379.3" y="42.7">1</text>
<text x="379.3" y="45.2">2</text>
<text x="379.3" y="47.8">3</text>
<text x="381.7" y="44">1</text>
<text x="381.7" y="46.5">2</text>
<text x="381.7" y="49">3</text>
<text x="297.5" y="58.7" transform="rotate(-90 297.5 58.7)">39</text>
<text x="284.1" y="64.3">2</text>
<text x="284.1" y="61.7">1</text>
<text x="286.4" y="65.6">3V3</text>
<text x="286.4" y="63">GND</text>
<text x="298.5" y="65.6" transform="rotate(-90 298.5 65.6)">GND</text>
<text x="304.8" y="63">GND</text>
<text x="305" y="65.6">IO23</text>
<text x="311" y="61.7">38</text>
<text x="311" y="64.3">37</text>
<text x="379.3" y="60.5">1</text>
<text x="379.3" y="63">2</text>
<text x="379.3" y="65.6">3</text>
<text x="381.7" y="61.7">1</text>
<text x="381.7" y="64.3">2</text>
<text x="284.1" y="71.9">5</text>
<text x="284.1" y="69.4">4</text>
<text x="284.1" y="66.8">3</text>
<text x="286.4" y="70.6">SENSOR_VP</text>
<text x="286.4" y="68.1">EN</text>
<text x="304.1" y="70.6">TXD0</text>
<text x="305" y="68.1">IO22</text>
<text x="311" y="66.8">36</text>
<text x="311" y="69.4">35</text>
<text x="311" y="71.9">34</text>
<text x="381.7" y="66.8">3</text>
<text x="284.1" y="77">7</text>
<text x="284.1" y="74.4">6</text>
<text x="286.4" y="75.7">IO34</text>
<text x="286.4" y="73.2">SENSOR_VN</text>
<text x="303.8" y="73.2">RXD0</text>
<text x="305" y="75.7">IO21</text>
<text x="311" y="74.4">33</text>
<text x="311" y="77">32</text>
<text x="284.1" y="82.1">9</text>
<text x="284.1" y="79.5">8</text>
<text x="286.4" y="83.3">IO33</text>
<text x="286.4" y="80.8">IO32</text>
<text x="286.4" y="78.3">IO35</text>
<text x="305" y="80.8">IO19</text>
<text x="305" y="83.3">IO18</text>
<text x="306.6" y="78.3">NC</text>
<text x="311" y="79.5">31</text>
<text x="311" y="82.1">30</text>
<text x="379.3" y="78.3">1</text>
<text x="379.3" y="80.8">2</text>
<text x="379.3" y="83.3">3</text>
<text x="381.7" y="79.5">1</text>
<text x="381.7" y="82.1">2</text>
<text x="282.8" y="89.7">12</text>
<text x="282.8" y="87.1">11</text>
<text x="282.8" y="84.6">10</text>
<text x="286.4" y="88.4">IO26</text>
<text x="286.4" y="85.9">IO25</text>
<text x="305" y="88.4">IO17</text>
<text x="306.2" y="85.9">IO5</text>
<text x="311" y="84.6">29</text>
<text x="311" y="87.1">28</text>
<text x="311" y="89.7">27</text>
<text x="381.7" y="84.6">3</text>
<text x="282.8" y="94.8">14</text>
<text x="282.8" y="92.2">13</text>
<text x="286.4" y="93.5">IO14</text>
<text x="286.4" y="91">IO27</text>
<text x="305" y="91">IO16</text>
<text x="306.2" y="93.5">IO4</text>
<text x="311" y="92.2">26</text>
<text x="311" y="94.8">25</text>
<text x="282.8" y="99.8">16</text>
<text x="282.8" y="97.3">15</text>
<text x="286.4" y="101.1">IO13</text>
<text x="286.4" y="98.6">GND</text>
<text x="286.4" y="96">IO12</text>
<text x="305" y="101.1">IO15</text>
<text x="306.2" y="96">IO0</text>
<text x="306.2" y="98.6">IO2</text>
<text x="311" y="97.3">24</text>
<text x="311" y="99.8">23</text>
<text x="379.3" y="96">1</text>
<text x="379.3" y="98.6">2</text>
<text x="379.3" y="101.1">3</text>
<text x="381.7" y="97.3">1</text>
<text x="381.7" y="99.8">2</text>
<text x="282.8" y="107.5">19</text>
<text x="282.8" y="104.9">18</text>
<text x="282.8" y="102.4">17</text>
<text x="286.4" y="106.2">NC</text>
<text x="286.4" y="103.7">NC</text>
<text x="306.6" y="103.7">NC</text>
<text x="306.6" y="106.2">NC</text>
<text x="311" y="102.4">22</text>
<text x="311" y="104.9">21</text>
<text x="311" y="107.5">20</text>
<text x="381.7" y="102.4">3</text>
<text x="84.7" y="108.7">1</text>
<text x="84.7" y="111.3">2</text>
<text x="84.7" y="113.8">3</text>
<text x="87" y="110">AGND</text>
<text x="87" y="112.5">IN</text>
<text x="95.5" y="112.5">VCC</text>
<text x="97.5" y="110">FB</text>
<text x="101.5" y="113.8">6</text>
<text x="101.5" y="111.3">7</text>
<text x="101.5" y="108.7">8</text>
<text x="286.4" y="108.7">NC</text>
<text x="306.6" y="108.7">NC</text>
<text x="379.3" y="113.8">1</text>
<text x="84.7" y="116.4">4</text>
<text x="87" y="115.1">SW</text>
<text x="87" y="117.6">GND</text>
<text x="95.9" y="117.6">BST</text>
<text x="97.2" y="115.1">EN</text>
<text x="101.5" y="116.4">5</text>
<text x="379.3" y="116.4">2</text>
<text x="379.3" y="118.9">3</text>
<text x="381.7" y="115.1">1</text>
<text x="381.7" y="117.6">2</text>
<text x="381.7" y="120.2">3</text>
<text x="379.3" y="131.6">1</text>
<text x="379.3" y="134.1">2</text>
<text x="379.3" y="136.7">3</text>
<text x="381.7" y="132.9">1</text>
<text x="381.7" y="135.4">2</text>
<text x="381.7" y="137.9">3</text>
<text x="379.3" y="149.4">1</text>
<text x="379.3" y="151.9">2</text>
<text x="379.3" y="154.5">3</text>
<text x="381.7" y="150.6">1</text>
<text x="381.7" y="153.2">2</text>
<text x="381.7" y="155.7">3</text>
<text x="379.3" y="167.2">1</text>
<text x="86" y="171">1</text>
<text x="86" y="173.5">2</text>
<text x="88.3" y="172.2">AGND</text>
<text x="98.7" y="172.2">FB</text>
<text x="102.7" y="173.5">7</text>
<text x="102.7" y="171">8</text>
<text x="379.3" y="169.7">2</text>
<text x="379.3" y="172.2">3</text>
<text x="381.7" y="168.4">1</text>
<text x="381.7" y="171">2</text>
<text x="381.7" y="173.5">3</text>
<text x="86" y="176">3</text>
<text x="86" y="178.6">4</text>
<text x="88.3" y="174.8">IN</text>
<text x="88.3" y="177.3">SW</text>
<text x="88.3" y="179.9">GND</text>
<text x="96.8" y="174.8">VCC</text>
<text x="97.2" y="179.9">BST</text>
<text x="98.5" y="177.3">EN</text>
<text x="102.7" y="178.6">5</text>
<text x="102.7" y="176">6</text>
<text x="379.3" y="184.9">1</text>
<text x="379.3" y="187.5">2</text>
<text x="379.3" y="190">3</text>
<text x="381.7" y="186.2">1</text>
<text x="381.7" y="188.7">2</text>
<text x="381.7" y="191.3">3</text>
<text x="272.7" y="200.2">1</text>
<text x="272.7" y="202.7">2</text>
<text x="275" y="201.4">VIO</text>
<text x="275" y="204">GND</text>
<text x="284.8" y="198.4" transform="rotate(-90 284.8 198.4)">17</text>
<text x="285.8" y="201.9" transform="rotate(-90 285.8 201.9)">EP</text>
<text x="291.4" y="204">CTS</text>
<text x="293.7" y="201.4">RI</text>
<text x="297.1" y="202.7">15</text>
<text x="297.1" y="200.2">16</text>
<text x="379.3" y="202.7">1</text>
<text x="381.7" y="204">1</text>
<text x="272.7" y="205.3">3</text>
<text x="272.7" y="207.8">4</text>
<text x="275" y="206.5">VDD5</text>
<text x="275" y="209.1">TXD</text>
<text x="291.1" y="206.5">DSR</text>
<text x="291.4" y="209.1">RTS</text>
<text x="297.1" y="207.8">13</text>
<text x="297.1" y="205.3">14</text>
<text x="379.3" y="205.3">2</text>
<text x="379.3" y="207.8">3</text>
<text x="381.7" y="206.5">2</text>
<text x="381.7" y="209.1">3</text>
<text x="272.7" y="210.3">5</text>
<text x="272.7" y="212.9">6</text>
<text x="272.7" y="215.4">7</text>
<text x="275" y="211.6">RXD</text>
<text x="275" y="214.1">V3</text>
<text x="284.2" y="211.6">DTRTNOW</text>
<text x="291" y="214.1">DCD</text>
<text x="297.1" y="215.4">10</text>
<text x="297.1" y="212.9">11</text>
<text x="297.1" y="210.3">12</text>
<text x="272.7" y="218">8</text>
<text x="275" y="216.7">UD+</text>
<text x="275" y="219.2">UD-</text>
<text x="289.7" y="219.2">VBUS</text>
<text x="290.1" y="216.7">ACT#</text>
<text x="297.1" y="218">9</text>
<text x="155.5" y="231.9">A1</text>
<text x="159.4" y="233.2">GND</text>
<text x="167.9" y="228.8" transform="rotate(-90 167.9 228.8)">26</text>
<text x="169" y="233.8" transform="rotate(-90 169 233.8)">EH</text>
<text x="173" y="228.8" transform="rotate(-90 173 228.8)">25</text>
<text x="174" y="233.8" transform="rotate(-90 174 233.8)">EH</text>
<text x="177.8" y="233.2">GND</text>
<text x="184" y="231.9">B12</text>
<text x="20.6" y="237">A4B9</text>
<text x="23.5" y="239.5">B5</text>
<text x="27.4" y="238.3">VBUS</text>
<text x="39.5" y="238.3">VBUS</text>
<text x="46.9" y="239.5">A8</text>
<text x="46.9" y="237">A9B4</text>
<text x="93.6" y="237">1</text>
<text x="93.6" y="239.5">2</text>
<text x="95.9" y="238.3">VDD</text>
<text x="108.5" y="238.3">PG</text>
<text x="112.9" y="239.5">9</text>
<text x="112.9" y="237">10</text>
<text x="155.5" y="239.5">A4</text>
<text x="184" y="239.5">B9</text>
<text x="23.5" y="242.1">B6</text>
<text x="23.5" y="244.6">B7</text>
<text x="27.4" y="240.8">CC2</text>
<text x="27.4" y="243.4">DP2</text>
<text x="27.4" y="245.9">DN2</text>
<text x="39.8" y="240.8">SBU1</text>
<text x="41.2" y="243.4">DN1</text>
<text x="41.3" y="245.9">DP1</text>
<text x="46.9" y="244.6">A6</text>
<text x="46.9" y="242.1">A7</text>
<text x="93.6" y="242.1">3</text>
<text x="93.6" y="244.6">4</text>
<text x="95.9" y="240.8">CFG2</text>
<text x="95.9" y="243.4">CFG3</text>
<text x="95.9" y="245.9">DP</text>
<text x="105.5" y="243.4">VBUS</text>
<text x="105.7" y="240.8">CFG1</text>
<text x="107.2" y="245.9">CC1</text>
<text x="112.9" y="244.6">7</text>
<text x="112.9" y="242.1">8</text>
<text x="155.5" y="242.1">A5</text>
<text x="155.5" y="244.6">A6</text>
<text x="159.4" y="240.8">VBUS</text>
<text x="159.4" y="243.4">CC1</text>
<text x="159.4" y="245.9">DP1</text>
<text x="176.7" y="240.8">VBUS</text>
<text x="176.9" y="243.4">SUB2</text>
<text x="178.3" y="245.9">DN2</text>
<text x="184" y="244.6">B7</text>
<text x="184" y="242.1">B8</text>
<text x="23.5" y="247.2">B8</text>
<text x="27.4" y="248.4">SBU2</text>
<text x="41.2" y="248.4">CC1</text>
<text x="46.9" y="247.2">A5</text>
<text x="93.6" y="247.2">5</text>
<text x="95.9" y="248.4">DM</text>
<text x="104.2" y="249.9" transform="rotate(-90 104.2 249.9)">GND</text>
<text x="107.2" y="248.4">CC2</text>
<text x="112.9" y="247.2">6</text>
<text x="155.5" y="247.2">A7</text>
<text x="155.5" y="249.7">A8</text>
<text x="159.4" y="248.4">DN1</text>
<text x="159.4" y="251">SUB1</text>
<text x="178.3" y="251">CC2</text>
<text x="178.5" y="248.4">DP2</text>
<text x="184" y="249.7">B5</text>
<text x="184" y="247.2">B6</text>
<text x="19.4" y="252.2">A1B12</text>
<text x="27.4" y="253.5">GND</text>
<text x="36.1" y="257.6" transform="rotate(-90 36.1 257.6)">SH1</text>
<text x="39.2" y="257.5" transform="rotate(-90 39.2 257.5)">SH1</text>
<text x="40.7" y="253.5">GND</text>
<text x="46.9" y="252.2">A12B1</text>
<text x="103.2" y="253" transform="rotate(-90 103.2 253)">11</text>
<text x="155.5" y="252.2">A9</text>
<text x="159.4" y="253.5">VBUS</text>
<text x="176.7" y="253.5">VBUS</text>
<text x="184" y="252.2">B4</text>
<text x="154.3" y="259.9">A12</text>
<text x="159.4" y="261.1">GND</text>
<text x="169" y="262.6" transform="rotate(-90 169 262.6)">EH</text>
<text x="174" y="262.6" transform="rotate(-90 174 262.6)">EH</text>
<text x="177.8" y="261.1">GND</text>
<text x="184" y="259.9">B1</text>
<text x="167.9" y="267" transform="rotate(-90 167.9 267)">27</text>
<text x="173" y="267" transform="rotate(-90 173 267)">28</text>
</g>
<g font-size="2.3" fill="#00f">
<text x="85.6" y="40.4" transform="rotate(-90 85.6 40.4)">GND</text>
<text x="368" y="41.2">100</text>
<text x="68.3" y="47.5">10uF</text>
<text x="82.3" y="47.5">100nF</text>
<text x="98.8" y="46.3">ME6217C33M5G</text>
<text x="133.1" y="42.5">10uF</text>
<text x="147.1" y="42.5">100nF</text>
<text x="295.6" y="46">GND</text>
<text x="351.5" y="42.5">IO19</text>
<text x="355.3" y="52.6">GND</text>
<text x="380.7" y="52.6">S3B-PH-K-S(LF)(SN)</text>
<text x="62" y="57.7">GND</text>
<text x="75.9" y="57.7">GND</text>
<text x="126.7" y="57.7">GND</text>
<text x="140.7" y="57.7">GND</text>
<text x="368" y="59">100</text>
<text x="351.5" y="60.2">IO18</text>
<text x="74.7" y="69.1">4.7k</text>
<text x="83.6" y="70.4">NCD0603G1</text>
<text x="104.7" y="68.3" transform="rotate(-90 104.7 68.3)">GND</text>
<text x="239.8" y="71.7">22uF</text>
<text x="251.2" y="71.7">100nF</text>
<text x="272.8" y="66.6">EN</text>
<text x="316" y="69.1">TXD0</text>
<text x="316" y="71.7">RXD0</text>
<text x="355.3" y="70.4">GND</text>
<text x="380.7" y="70.4">S3B-PH-K-S(LF)(SN)</text>
<text x="265.2" y="72.9">10k</text>
<text x="369.3" y="76.8">100</text>
<text x="316" y="81.8">IO18</text>
<text x="316" y="79.3">IO19</text>
<text x="351.5" y="78">IO5</text>
<text x="233.4" y="84.4">GND</text>
<text x="266.4" y="86.9">1uF</text>
<text x="275.3" y="84.4">IO25</text>
<text x="275.3" y="86.9">IO26</text>
<text x="275.3" y="89.5">IO27</text>
<text x="316" y="84.4">IO5</text>
<text x="316" y="86.9">IO17</text>
<text x="355.3" y="88.2">GND</text>
<text x="380.7" y="88.2">S3B-PH-K-S(LF)(SN)</text>
<text x="260.1" y="95.8">GND</text>
<text x="275.3" y="92">IO14</text>
<text x="275.3" y="94.5">IO12</text>
<text x="316" y="92">IO4</text>
<text x="316" y="94.5">IO0</text>
<text x="351.5" y="95.8">IO17</text>
<text x="369.3" y="94.5">100</text>
<text x="269.8" y="100.1" transform="rotate(-90 269.8 100.1)">GND</text>
<text x="75.9" y="103.2">GND</text>
<text x="153" y="105.2" transform="rotate(-90 153 105.2)">GND</text>
<text x="166.1" y="106">13.7k</text>
<text x="355.3" y="106">GND</text>
<text x="380.7" y="106">S3B-PH-K-S(LF)(SN)</text>
<text x="22.6" y="111">VBUS</text>
<text x="106.4" y="113.6">EN1</text>
<text x="122.9" y="113.6">1uF</text>
<text x="139.4" y="113.4">GND</text>
<text x="152.1" y="113.4">GND</text>
<text x="164.8" y="113.4">GND</text>
<text x="351.5" y="113.6">IO4</text>
<text x="369.3" y="112.3">100</text>
<text x="37.8" y="119.9">300k</text>
<text x="50.5" y="119.9">22uF</text>
<text x="62" y="119.9">22uF</text>
<text x="112.8" y="119.9">10</text>
<text x="130.6" y="118.7">GND</text>
<text x="285.5" y="114.3">ESP32-WROOM-32UE-N8</text>
<text x="22.6" y="122.5">EN1</text>
<text x="73.4" y="121.2">1uF</text>
<text x="86.1" y="121.2">MP2236GJ-Z</text>
<text x="180.1" y="121.2">100k</text>
<text x="194.1" y="122.5">220pF</text>
<text x="355.3" y="123.7">GND</text>
<text x="380.7" y="123.7">S3B-PH-K-S(LF)(SN)</text>
<text x="18.3" y="131.9" transform="rotate(-90 18.3 131.9)">GND</text>
<text x="44.2" y="130.1">GND</text>
<text x="55.6" y="130.1">GND</text>
<text x="67.1" y="130.1">GND</text>
<text x="81" y="130.1">GND</text>
<text x="125.5" y="126.3">100nF</text>
<text x="145.8" y="126.3">22uF</text>
<text x="158.5" y="126.3">22uF</text>
<text x="171.2" y="126.3">22uF</text>
<text x="351.5" y="131.4">IO12</text>
<text x="369.3" y="130.1">100</text>
<text x="26.4" y="132.6">130k</text>
<text x="130.6" y="132.6">3.3uH</text>
<text x="355.3" y="141.5">GND</text>
<text x="380.7" y="141.5">S3B-PH-K-S(LF)(SN)</text>
<text x="351.5" y="149.1">IO14</text>
<text x="369.3" y="147.9">100</text>
<text x="354.1" y="159.3">GND</text>
<text x="380.7" y="159.3">S3B-PH-K-S(LF)(SN)</text>
<text x="77.2" y="165.4">GND</text>
<text x="154.2" y="167.4" transform="rotate(-90 154.2 167.4)">GND</text>
<text x="351.5" y="166.9">IO27</text>
<text x="369.3" y="165.7">100</text>
<text x="23.9" y="173.3">VBUS</text>
<text x="167.4" y="168.2">13.7k</text>
<text x="107.7" y="175.8">EN2</text>
<text x="124.2" y="175.8">1uF</text>
<text x="140.7" y="175.6">GND</text>
<text x="153.4" y="175.6">GND</text>
<text x="166.1" y="175.6">GND</text>
<text x="354.1" y="177.1">GND</text>
<text x="380.7" y="177.1">S3B-PH-K-S(LF)(SN)</text>
<text x="23.9" y="184.7">EN2</text>
<text x="39.1" y="182.2">300k</text>
<text x="51.8" y="182.2">22uF</text>
<text x="63.2" y="182.2">22uF</text>
<text x="74.7" y="183.4">1uF</text>
<text x="87.4" y="183.4">MP2236GJ-Z</text>
<text x="114" y="182.2">10</text>
<text x="131.8" y="180.9">GND</text>
<text x="181.4" y="183.4">100k</text>
<text x="195.3" y="184.7">220pF</text>
<text x="351.5" y="184.7">IO26</text>
<text x="369.3" y="183.4">100</text>
<text x="126.7" y="188.5">100nF</text>
<text x="147.1" y="188.5">22uF</text>
<text x="159.8" y="188.5">22uF</text>
<text x="172.5" y="188.5">22uF</text>
<text x="282.9" y="189.6">GND</text>
<text x="19.6" y="194.1" transform="rotate(-90 19.6 194.1)">GND</text>
<text x="27.7" y="194.9">130k</text>
<text x="45.5" y="192.3">GND</text>
<text x="56.9" y="192.3">GND</text>
<text x="68.3" y="192.3">GND</text>
<text x="82.3" y="192.3">GND</text>
<text x="131.8" y="194.9">3.3uH</text>
<text x="244.8" y="194.6">GND</text>
<text x="354.1" y="194.9">GND</text>
<text x="380.7" y="194.9">S3B-PH-K-S(LF)(SN)</text>
<text x="351.5" y="202.5">IO25</text>
<text x="369.3" y="201.2">100</text>
<text x="263.9" y="207.6">RXD0</text>
<text x="302" y="207.6">EN</text>
<text x="251.2" y="210.1">100nF</text>
<text x="263.9" y="215.2">D+</text>
<text x="263.9" y="210.1">TXD0</text>
<text x="302" y="210.1">IO0</text>
<text x="354.1" y="212.6">GND</text>
<text x="380.7" y="212.6">S3B-PH-K-S(LF)(SN)</text>
<text x="263.9" y="217.7">D-</text>
<text x="116.5" y="227.7">GND</text>
<text x="198.7" y="227.1" transform="rotate(-90 198.7 227.1)">GND</text>
<text x="16.3" y="239.3">CC2</text>
<text x="51.8" y="239.3">CC2</text>
<text x="100.1" y="234.2">CH224K</text>
<text x="16.3" y="241.9">D+</text>
<text x="16.3" y="244.4">D-</text>
<text x="51.8" y="241.9">D-</text>
<text x="51.8" y="244.4">D+</text>
<text x="70.9" y="240.6">1k</text>
<text x="116.6" y="244.4">CC1</text>
<text x="16.3" y="246.9">CC1</text>
<text x="51.8" y="246.9">CC1</text>
<text x="116.6" y="246.9">CC2</text>
<text x="86.1" y="252">1uF</text>
<text x="34" y="267.3">GND</text>
<text x="101.3" y="266">GND</text>
<text x="198.7" y="270.3" transform="rotate(-90 198.7 270.3)">GND</text>
</g>
</svg>
